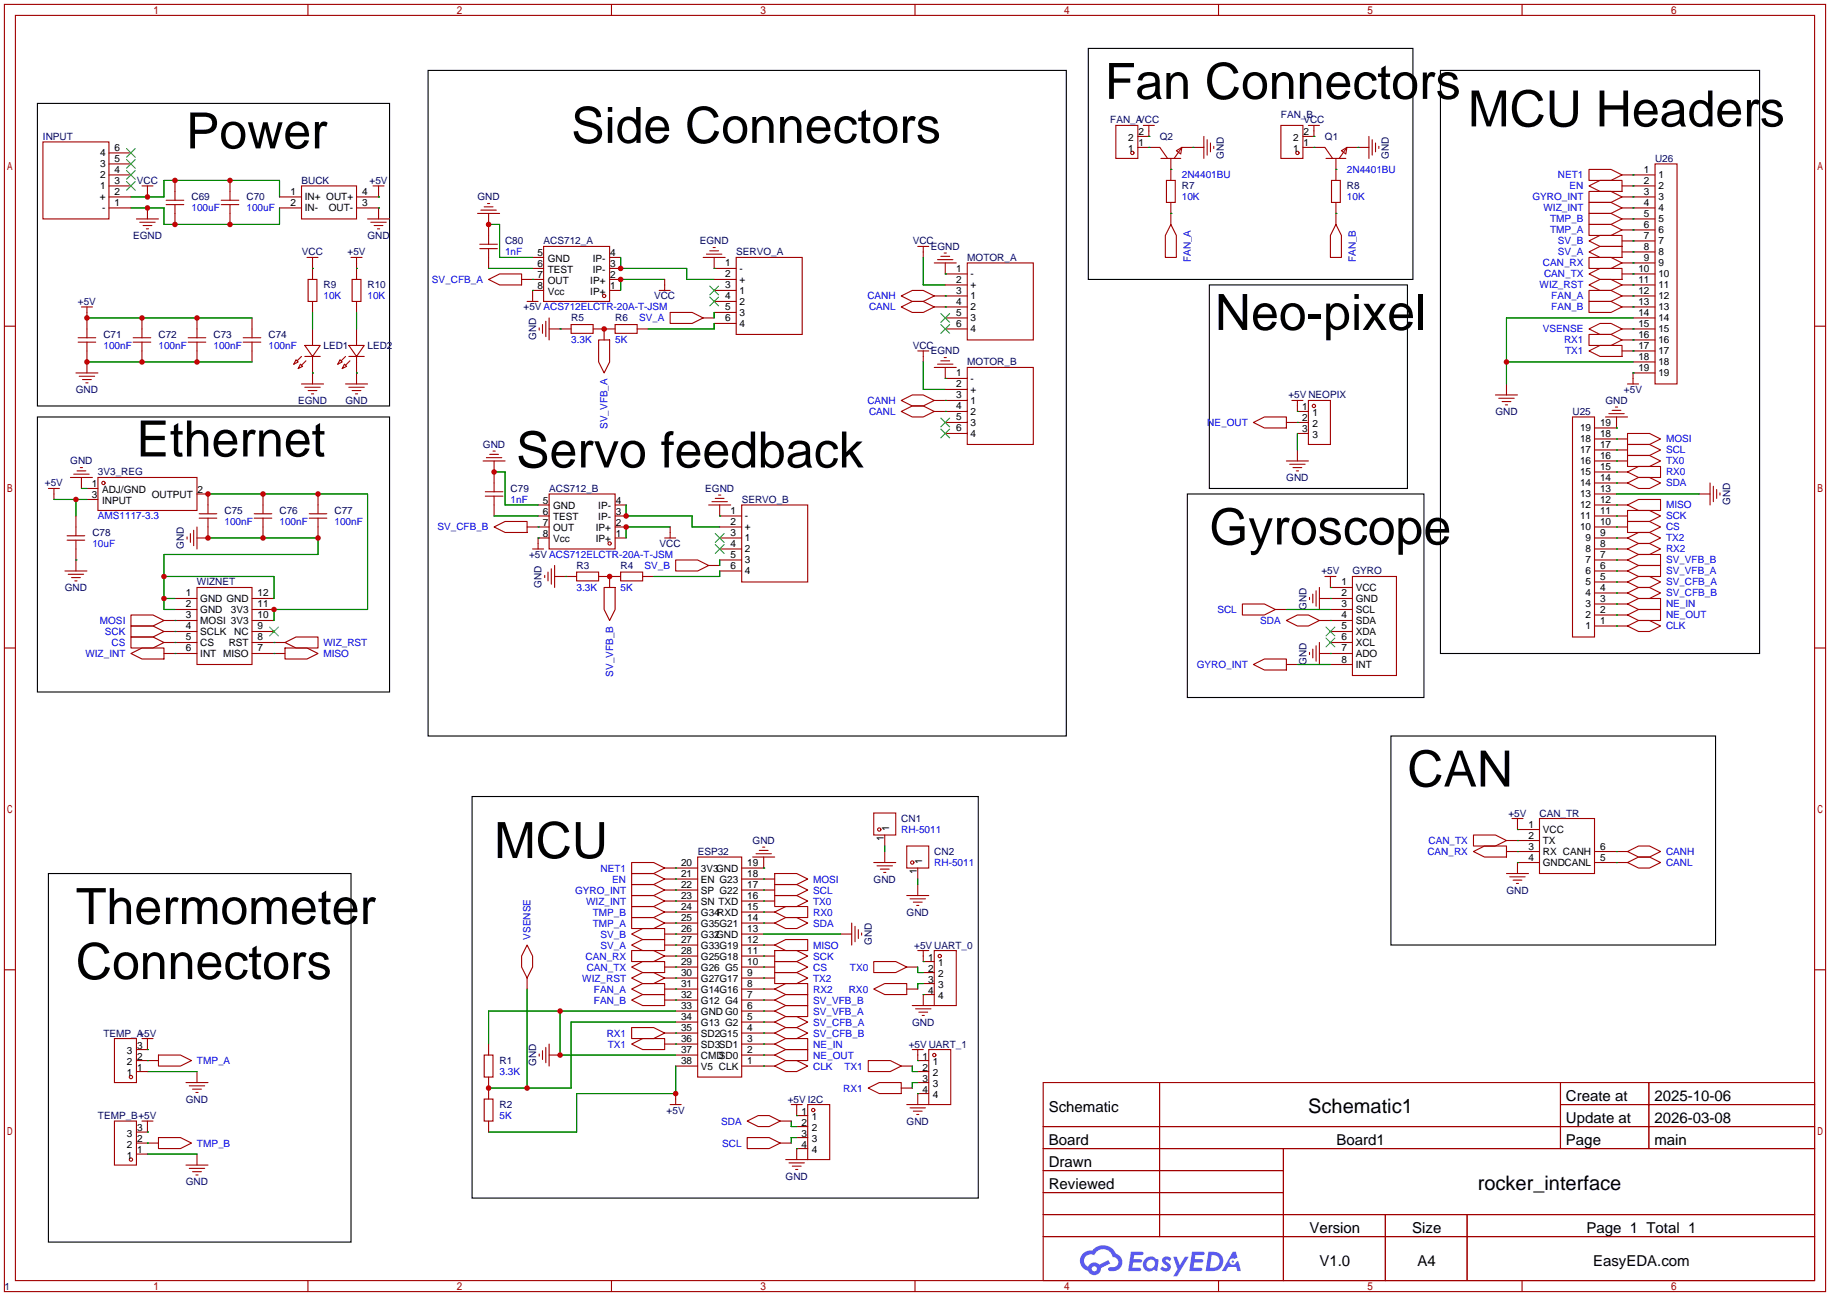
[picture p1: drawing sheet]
<svg xmlns="http://www.w3.org/2000/svg" width="422mm" height="299mm" viewBox="0 0 422 299" stroke-linecap="round" stroke-linejoin="round" font-family="sans-serif">
<g fill="none" stroke="#a10000" stroke-width=".25">
<path d="M1 1h420.4v297.2h-420.4zM3.6 3.6h415.2v292.1h-415.2zM71.1 1v2.6M141.1 1v2.6M211.2 1v2.6M281.3 1v2.6M351.3 1v2.6M1 75.3h2.6M418.8 75.3h2.6M1 149.6h2.6M418.8 149.6h2.6M1 223.9h2.6"/>
<path d="M418.8 223.9h2.6M240.8 249.9h178v45.8h-178zM267.7 249.9v35.6M360.2 249.9v15.3M360.2 255h58.6M380.6 249.9v15.3M240.8 260.1h178M240.8 265.2h178M240.8 270.3h55.4M240.8 275.3h55.4M296.2 265.2v30.5M71.1 295.7v2.5"/>
<path d="M141.1 295.7v2.5M211.2 295.7v2.5M240.8 280.4h178M240.8 285.5h178M281.3 295.7v2.5M319.8 280.4v15.3M338.6 280.4v15.3M351.3 295.7v2.5"/>
</g>
<g fill="#5487ff">
<path d="M268.5 290.3a1.3 1.3 0 0 1 1.9 .3l-.4 .6a.54 .54 0 0 0-1-.2l.2 .2a1.28 1.28 0 0 1 .8 2 1.53 1.53 0 0 1-2.2-.3l.5-.6 .8 .5a.31 .31 0 0 0 .3-.3 .31 .31 0 0 0-.2-.3 1.12 1.12 0 0 1-.7-1.9z"/>
<path d="M270.8 290.2h.8l.7 1.9 1.2-1.9h.9l-2.7 4.5h-.9l1-1.7z"/>
<path d="M261 289h2.3a.46 .46 0 0 1 .5 .1 .46 .46 0 0 1 .1 .5l-.3 .2h-1.8l-.1 .9h1.6a.4 .4 0 0 1 .3 .4 .4 .4 0 0 1-.4 .4h-1.6l-.2 1.2h1.4a.46 .46 0 0 1 .5 .1 .46 .46 0 0 1 .1 .5l-.4 .2h-2.6z"/>
<path d="M275.1 289h2.3a.47 .47 0 0 1 .5 .1 .47 .47 0 0 1 .1 .5l-.3 .2h-1.8l-.1 .9h1.6a.4 .4 0 0 1 .4 .4 .4 .4 0 0 1-.5 .4h-1.6l-.2 1.2h1.4a.46 .46 0 0 1 .5 .1 .46 .46 0 0 1 .1 .5l-.4 .2h-2.6z"/>
<path d="M284.5 289h.8l.3 1.3-.6 .4a.75 .75 0 0 0-1.1 .3 .75 .75 0 0 0 .5 1 .75 .75 0 0 0 .9-.6l.5-.3 .6 2.4h-.8l-.3-1h-1.8l-.5 1h-1z"/>
<path d="M278.9 289l-.6 4.5h1.4a2.27 2.27 0 0 0 2.7-2.3 2.27 2.27 0 0 0-2.7-2.2zM279.7 289.8a1.5 1.5 0 0 1 1.8 1.5 1.5 1.5 0 0 1-1.9 1.4h-.3z"/>
<path d="M264.4 290.6a1.6 1.6 0 0 0-.4 2.3 1.6 1.6 0 0 0 2.3 .2l.8 .4 .3-2.5-.1-.3h-.5a1.58 1.58 0 0 0-2.4-.1zM265 291.1a.99 .99 0 0 1 1.6 .6 .99 .99 0 0 1-1.3 1.1 .98 .98 0 0 1-.3-1.7z"/>
<path d="M250 289.4a2.37 2.37 0 0 0 1.1 4 1.54 1.54 0 0 0 1.8 1 1.54 1.54 0 0 0 1.2-1.6l2.2-1.1-.5-.8-2.1 1.1a1.57 1.57 0 0 0-2.6 .4 1.5 1.5 0 0 1-.7-2.1 1.5 1.5 0 0 1 2.2-.5 2.23 2.23 0 0 1 2.3-1.4 2.23 2.23 0 0 1 1.9 1.8 1.16 1.16 0 0 1 1.3 1.1 1.16 1.16 0 0 1-1.1 1.3h-.7a.47 .47 0 0 0-.5 .3 .47 .47 0 0 0 .4 .6 2.14 2.14 0 0 0 2.7-1.4 2.14 2.14 0 0 0-1.3-2.7 3.2 3.2 0 0 0-5.5-.7l-1.1 .1zM252 292.9a.6 .6 0 0 1 1.2 0 .6 .6 0 0 1-1.2 0z"/>
<circle cx="284.6" cy="291.3" r=".28"/>
</g>
<g fill="none" stroke="#a10000" stroke-width=".25">
<path d="M9.9 32.8h15.2v17.7h-15.2zM25.1 35.3h5.1M25.1 37.8h5.1M257.6 29h5v7.6h-5zM262.6 34h5.1l1.8 2.6M263.9 29h2.5M265.2 29v2.5h-2.6M268 36.6h4.5M270.3 36.6v5.1M271.5 34.8l1.3-.8-.3 1.6zM272.8 34h5.1M272.8 34l-1.8 2.6"/>
<path d="M277.9 31.5v5.1M278.6 32.3v3.5M279.4 33v2.1M280.2 33.8v.5M295.7 29h5v7.6h-5zM300.7 34h5.1l1.8 2.6M302 29h2.5M303.3 29v2.5h-2.6M306.1 36.6h4.5M308.4 36.6v5.1M309.6 34.8l1.3-.8-.3 1.6zM310.9 34h5.1"/>
<path d="M310.9 34l-1.8 2.6M316 31.5v5.1M316.7 32.3v3.5M317.5 33v2.1M318.3 33.8v.5M366.8 39.1h5.1l2.5 1.3-2.5 1.3h-5.1zM382 37.8h5.1v50.8h-5.1zM25.1 42.9h5.1M25.1 48h5.1M25.1 45.5h5.1M25.1 40.4h5.1M31.5 50.5h5.1"/>
<path d="M32.3 51.3h3.5M32.8 42.9h2.5M33 52.1h2.1M33.8 52.8h.5M34 42.9v2.6M34 48v2.5M38.4 46.2h4M38.4 47.2h4M40.4 41.7v4.5M40.4 47.2v4.6M51.1 46.2h4M51.1 47.2h4"/>
<path d="M53.1 41.7v4.5M53.1 47.2v4.6M64.5 48h5.1M64.5 45.5h5.1M69.6 42.9h12.7v7.6h-12.7zM70.9 59.4h2.5M72.1 59.4v5.1M81 59.4h2.6M82.3 48h5.1v2.5M82.3 59.4v5.1M84.8 50.5h5.1M85.6 51.3h3.6"/>
<path d="M86.1 42.9h2.5M86.4 52.1h2M87.1 52.8h.5M87.4 42.9v2.6h-5.1M110.2 49.3h5.1M110.7 57.4h4.1M110.7 56.4h4.1M111 48.5h3.6M111.8 47.8h2M112.5 47h.5M112.8 49.3v7.1M112.8 57.4v4.6"/>
<path d="M122.9 59.4h2.6M125.5 56.9h15.2v12.7h-15.2zM140.7 59.4h2.6M162.3 59.4h5.1M163.1 58.7h3.5M163.8 57.9h2.1M164.6 57.2h.5M164.8 59.4v2.6h5.1M169.9 59.4h15.3v17.8h-15.3zM211.8 56.9h2.6M213.1 56.9v2.5M216.4 59.9h3.6"/>
<path d="M217.2 59.2h2M217.9 58.4h.5M269.2 41.7h2.1v5h-2.1zM270.3 51.8l1.2 2.6v5h-2.5v-5zM270.3 46.7v5.1M307.3 41.7h2.1v5h-2.1zM308.4 51.8l1.2 2.6v5h-2.5v-5zM308.4 46.7v5.1M366.8 59.4h5.1l2.5 1.3-2.5 1.3h-5.1zM366.8 49.3h5.1l2.5 1.2-2.5 1.3h-5.1zM366.8 51.8h5.1l2.5 1.3-2.5 1.3h-5.1zM366.8 55.6l2.5-1.2h5.1v2.5h-5.1z"/>
<path d="M366.8 58.2l2.5-1.3h5.1v2.5h-5.1zM366.8 44.2h5.1l2.5 1.3-2.5 1.2h-5.1zM366.8 46.7h5.1l2.5 1.3-2.5 1.3h-5.1zM366.8 42.9l2.5-1.2h5.1v2.5h-5.1zM374.4 50.5h7.6M374.4 42.9h7.6M374.4 48h7.6M374.4 45.5h7.6M374.4 40.4h7.6M374.4 58.2h7.6M374.4 55.6h7.6M374.4 53.1h7.6"/>
<path d="M18 78h4.1M18 79h4.1M18.8 70.9h2.5M20.1 70.9v7.1M20.1 79v7.1M30.7 78h4.1M30.7 79h4.1M32.8 73.4v4.6M32.8 79v4.6M43.4 78h4.1M43.4 79h4.1M45.5 73.4v4.6"/>
<path d="M45.5 79v4.6M56.1 78h4.1M56.1 79h4.1M58.2 73.4v4.6M58.2 79v4.6M70.4 79.8h3.5l-1.8 2.5zM71.1 64.5h2.1v5.1h-2.1zM72.1 69.6v2.5M72.1 75.9v3.9M80.5 79.8h3.6l-1.8 2.5zM81.3 64.5h2v5.1h-2zM82.3 69.6v2.5"/>
<path d="M82.3 75.9v3.9M112.8 64.5l2.5-1.3h5.1v2.6h-5.1zM120.4 64.5h5.1M121.7 69.6h2.5M122.9 62h2.6M124.5 75.7v.5M125.2 74.9v2.1M125.5 67.1h-2.6v2.5M126 74.2v3.5M126.7 73.4v5.1M126.7 75.9h5.1M131.8 74.9h5.1v2.1h-5.1z"/>
<path d="M136.9 75.9h5.1M138.2 78.5h2.5v5.1l-1.3 2.5-1.2-2.5zM139.4 75.9v2.6M140.7 67.1h2.6M140.7 64.5h2.6M140.7 62h2.6M142 74.9h5.1v2.1h-5.1zM147.1 75.9h2.5M152.1 67.1h2.6M153.4 64.5v2.6M154.7 72.1h5.1l2.5 1.3-2.5 1.3h-5.1zM162.3 73.4h2.5"/>
<path d="M164.8 67.1h5.1M164.8 64.5h5.1M164.8 69.6h5.1M164.8 74.7h5.1M164.8 72.1h5.1M208 68.3l2.6-1.2h2.5l2.5 1.2-2.5 1.3h-2.5zM208 70.9l2.6-1.3h2.5l2.5 1.3-2.5 1.2h-2.5zM215.6 68.3h7.7M215.6 70.9h7.7M215.6 60.7h5.1M218.2 60.7v2.5h5.1M218.2 75.9h5.1"/>
<path d="M218.2 73.4h5.1M218.2 65.8h5.1M223.3 60.7h15.2v17.8h-15.2zM366.8 63.2l2.5-1.2h5.1v2.5h-5.1zM366.8 77.2h5.1l2.5 1.3-2.5 1.3h-5.1zM366.8 65.8l2.5-1.3h2.6l2.5 1.3-2.5 1.3h-2.6zM366.8 75.9l2.5-1.2h2.6l2.5 1.2-2.5 1.3h-2.6zM366.8 67.1h5.1l2.5 1.2-2.5 1.3h-5.1zM366.8 69.6h5.1l2.5 1.3-2.5 1.2h-5.1zM374.4 68.3h7.6M374.4 70.9h7.6M374.4 60.7h7.6"/>
<path d="M374.4 78.5h7.6M374.4 75.9h7.6M374.4 65.8h7.6M374.4 63.2h7.6M376.9 73.4h5.1M17.5 86.1h5.1M18.3 86.9h3.5M19 87.6h2.1M19.8 88.4h.5M68.3 83.1l.5 .5-1 .5zM69.3 84.1l.5 .5-1 .5zM69.6 88.6h5.1"/>
<path d="M69.6 82.3l-1 1M70.4 89.4h3.5M70.4 82.3h3.5M70.6 83.3l-1 1M71.1 90.2h2.1M71.9 90.9h.5M72.1 82.3v6.3M78.5 83.1l.5 .5-1 .5zM79.5 84.1l.5 .5-1 .5zM79.8 88.6h5M79.8 82.3l-1.1 1M80.5 89.4h3.6"/>
<path d="M80.5 82.3h3.6M80.8 83.3l-1 1M81.3 90.2h2M82 90.9h.5M82.3 82.3v6.3M208 92.5l2.6-1.3h2.5l2.5 1.3-2.5 1.2h-2.5zM208 95l2.6-1.3h2.5l2.5 1.3-2.5 1.3h-2.5zM211.8 81h2.6M213.1 81v2.6M215.6 92.5h7.7M215.6 95h7.7M215.6 84.8h5.1"/>
<path d="M216.4 84.1h3.6M217.2 83.3h2M217.9 82.6h.5M218.2 84.8v2.6h5.1M218.2 97.5h5.1M218.2 89.9h5.1M223.3 84.8h15.2v17.8h-15.2zM289.3 97.5l2.5-1.2h5.1v2.5h-5.1zM296.9 97.5h5.1M298.2 92.5h2.5M299.5 92.5v2.5h2.5M302 92.5h5.1v10.1h-5.1z"/>
<path d="M345.2 91.2h5.1M345.9 91.9h3.6M346.7 92.7h2M347.5 93.5h.5M347.7 88.6v2.6M363 96.3h5v50.8h-5zM366.8 81l2.5-1.2h5.1v2.5h-5.1zM370.6 96.3h5.1M371.3 95.5h3.6M372.1 94.7h2M372.9 94h.5M373.1 96.3v2.5h-5.1"/>
<path d="M374.4 81h7.6M375.7 88.6h2.5M376.9 83.6h5.1M382 86.1h-5.1v2.5M11.2 112.8h2.5M12.4 112.8v2.5M16.3 110.2h5M17 109.5h3.6M17.5 119.1v4.6M17.8 108.7h2M18.5 108h.5M18.8 110.2v2.6"/>
<path d="M20.1 112.8h2.5M20.1 115.3h2.5M22.6 110.2h22.9v7.7h-22.9zM45.5 114h2.5v4.6M46 118.6h4M46 119.6h4M48 119.6v4.6h-2.5M58.7 118.6h4M58.7 119.6h4M60.7 114v4.6M60.7 119.6v4.6M71.4 118.6h4"/>
<path d="M71.4 119.6h4M73.4 114v4.6M73.4 119.6v4.6M111.5 106.4h5.1M112 114.6h4.1M112 113.5h4.1M112.3 105.7h3.5M113 104.9h2.1M113.8 104.1h.5M114 106.4v7.1M114 114.6v4.5M124.2 116.6h2.5"/>
<path d="M124.2 119.1h2.5M126.7 114h15.3v12.7h-15.3zM142 116.6h2.5M142 119.1h2.5M163.6 116.6h5.1M164.3 115.8h3.6M165.1 115.1h2M165.9 114.3h.5M166.1 116.6v2.5h5.1M171.2 116.6h15.2v17.8h-15.2zM218.2 100.1h5.1M296.9 106.4h5.1"/>
<path d="M297.7 107.2h3.5M298.4 108h2.1M299.2 108.7h.5M299.5 103.9v2.5M299.5 100.1h2.5M368 101.3h7.7M368 103.9h7.7M368 106.4h7.7M368 109h7.7M368 111.5h7.7M368 114h5.1M368 116.6h7.7"/>
<path d="M368 119.1h7.7M375.7 102.6h5l2.6 1.3-2.6 1.3h-5zM375.7 111.5l2.5-1.3h2.5l2.6 1.3-2.6 1.3h-2.5zM375.7 100.1h5l2.6 1.2-2.6 1.3h-5zM375.7 116.6l2.5-1.3h5.1v2.6h-5.1zM375.7 117.9h5l2.6 1.2-2.6 1.3h-5zM375.7 109l2.5-1.3h5.1v2.5h-5.1zM375.7 105.2h5l2.6 1.2-2.6 1.3h-5zM392.2 114h2.5M394.7 111.5v5.1M395.5 112.3v3.5M396.2 113v2.1"/>
<path d="M397 113.8v.5M15 131.8h5.1M15.5 123.7h4.1M15.5 124.7h4.1M15.7 132.6h3.6M16.5 133.3h2M17.3 134.1h.5M17.5 124.7v7.1M40.4 138.2h5.1M43.2 124v.5M43.9 123.2v2M44.7 122.4v3.6"/>
<path d="M45.5 135.6h12.7v17.8h-12.7zM45.5 121.7v5M58.2 138.2h5M114 121.7l2.6-1.3h5.1v2.5h-5.1zM121.7 121.7h5M122.9 126.7h2.6M125.7 132.8v.5M126.5 132.1v2M126.7 124.2h-2.5v2.5M127.3 131.3v3.6M128 133.1h5.1M128 130.6v5"/>
<path d="M133.1 132.1h5.1v2h-5.1zM138.2 133.1h5.1M139.4 135.6h2.6v5.1l-1.3 2.6-1.3-2.6zM140.7 133.1v2.5M142 121.7h2.5M142 124.2h2.5M143.3 132.1h5v2h-5zM148.3 133.1h2.6M153.4 124.2h2.6M154.7 121.7v2.5M156 129.3h5l2.6 1.3-2.6 1.2h-5zM163.6 130.6h2.5"/>
<path d="M166.1 121.7h5.1M166.1 124.2h5.1M166.1 126.7h5.1M166.1 129.3h5.1M166.1 131.8h5.1M286.8 139.4h5l2.6 1.3-2.6 1.3h-5zM302.3 137.9v.5M303 137.2v2M303.8 136.4v3.6M304.5 138.2h7.7M304.5 135.6v5.1M305.8 133.1h2.6"/>
<path d="M307.1 133.1v2.5h5.1M312.2 133.1h10.1v22.9h-10.1zM368 121.7h7.7M368 124.2h7.7M368 126.7h7.7M368 129.3h7.7M368 131.8h7.7M368 134.4h7.7M368 136.9h7.7M368 139.4h7.7M375.7 120.4h5l2.6 1.3-2.6 1.2h-5zM375.7 134.4l2.5-1.3h2.5l2.6 1.3-2.6 1.2h-2.5z"/>
<path d="M375.7 136.9l2.5-1.3h2.5l2.6 1.3-2.6 1.3h-2.5zM375.7 139.4l2.5-1.2h5.1v2.5h-5.1zM375.7 131.8l2.5-1.2h5.1v2.5h-5.1zM375.7 129.3l2.5-1.3h5.1v2.6h-5.1zM375.7 124.2l2.5-1.3h2.5l2.6 1.3-2.6 1.3h-2.5zM375.7 126.7l2.5-1.2h2.5l2.6 1.2-2.6 1.3h-2.5zM30.2 150.9l2.6-1.3h5v2.5h-5zM30.2 142h5.1l2.5 1.3-2.5 1.2h-5.1zM30.2 147.1h5.1l2.5 1.2-2.5 1.3h-5.1zM30.2 144.5h5.1l2.5 1.3-2.5 1.3h-5.1zM37.8 150.9h7.7M37.8 148.3h7.7"/>
<path d="M37.8 145.8h7.7M37.8 143.3h7.7M40.4 140.7h5.1M58.2 150.9h7.6M58.2 148.3h7.6M58.2 145.8h5M58.2 143.3h5M58.2 140.7h5M65.8 148.3l2.5-1.2h5.1v2.5h-5.1zM65.8 149.6h5.1l2.5 1.3-2.5 1.2h-5.1zM289.3 153.4l2.5-1.3h5.1v2.6h-5.1zM294.4 140.7h2.5"/>
<path d="M296.9 143.3l2.6-1.3h2.5l2.5 1.3-2.5 1.2h-2.5zM296.9 153.4h2.6M302.3 150.6v.5M303 149.9v2M303.8 149.1v3.6M304.5 150.9h7.7M304.5 143.3h7.7M304.5 148.3v5.1M307.1 148.3h5.1M307.1 145.8h5.1M307.1 140.7h5.1M307.1 153.4h5.1"/>
<path d="M368 142h7.7M368 144.5h7.7M375.7 144.5l2.5-1.2h2.5l2.6 1.2-2.6 1.3h-2.5zM375.7 142l2.5-1.3h5.1v2.6h-5.1zM145.8 199.1h5.1l2.5 1.3-2.5 1.3h-5.1zM161 197.9h10.2v50.8h-10.2zM173.7 197.9h5.1M174.5 197.1h3.6M175.3 196.3h2M176 195.6h.5M176.3 197.9v2.5h-5.1M201.7 187.7h5.1v5.1h-5.1z"/>
<path d="M201.7 199.1h5.1M202.4 199.9h3.6M204.2 192.8v2.5M204.2 196.6v2.5M209.3 195.3h5.1v5.1h-5.1zM340.1 196.6l2.5-1.3h5.1v2.6h-5.1zM340.1 192.8h5.1l2.5 1.3-2.5 1.2h-5.1zM347.7 196.6h7.6M347.7 194.1h7.6M349 189h2.5M350.3 189v2.5h5M355.3 189h12.7v12.7h-12.7z"/>
<path d="M355.3 199.1h-5v2.6M368 199.1h7.7M368 196.6h7.7M375.7 196.6l2.5-1.3h2.5l2.6 1.3-2.6 1.3h-2.5zM375.7 199.1l2.5-1.2h2.5l2.6 1.2-2.6 1.3h-2.5zM121.7 218.2l1.2 2.5v2.6l-1.2 2.5-1.3-2.5v-2.6zM145.8 219.5h5.1l2.5 1.2-2.5 1.3h-5.1zM145.8 209.3h5.1l2.5 1.3-2.5 1.2h-5.1zM145.8 211.8h5.1l2.5 1.3-2.5 1.3h-5.1zM145.8 215.6l2.5-1.2h5.1v2.5h-5.1zM145.8 218.2l2.5-1.3h5.1v2.6h-5.1zM145.8 204.2h5.1l2.5 1.3-2.5 1.3h-5.1z"/>
<path d="M145.8 206.8h5.1l2.5 1.2-2.5 1.3h-5.1zM145.8 201.7h5.1l2.5 1.2-2.5 1.3h-5.1zM153.4 200.4h7.6M153.4 202.9h7.6M153.4 205.5h7.6M153.4 208h7.6M153.4 210.6h7.6M153.4 213.1h7.6M153.4 215.6h7.6M153.4 218.2h7.6M171.2 202.9h7.6M171.2 205.5h7.6"/>
<path d="M171.2 208h7.6M171.2 210.6h7.6M171.2 213.1h7.6M171.2 215.6h5.1M171.2 218.2h7.6M178.8 204.2h5.1l2.5 1.3-2.5 1.3h-5.1zM178.8 213.1l2.6-1.3h2.5l2.5 1.3-2.5 1.3h-2.5zM178.8 201.7h5.1l2.5 1.2-2.5 1.3h-5.1zM178.8 218.2l2.6-1.3h5v2.6h-5zM178.8 219.5h5.1l2.5 1.2-2.5 1.3h-5.1zM178.8 210.6l2.6-1.3h5v2.5h-5zM178.8 206.8h5.1l2.5 1.2-2.5 1.3h-5.1z"/>
<path d="M194.1 215.6h2.5M196.6 213.1v5.1M197.4 213.9v3.5M198.1 214.6v2.1M198.9 215.4v.5M203.2 200.7h2M204 201.4h.5M209.3 206.8h5.1M210.1 207.5h3.5M210.8 208.3h2.1M211.6 209h.5M211.8 219.5h2.6"/>
<path d="M211.8 200.4v2.5M211.8 204.2v2.6M213.1 219.5v2.5h2.5M215.6 219.5h5.1v12.7h-5.1zM347.7 201.7h5.1M348.5 202.4h3.5M349.2 203.2h2.1M350 204h.5M26.4 239.8h5.1v10.1h-5.1zM32.8 239.8h2.5M34 239.8v2.5h-2.5M121.7 225.8v2.5"/>
<path d="M145.8 223.3l2.5-1.3h5.1v2.5h-5.1zM145.8 237.2h5.1l2.5 1.3-2.5 1.3h-5.1zM145.8 225.8l2.5-1.3h2.6l2.5 1.3-2.5 1.3h-2.6zM145.8 228.3l2.5-1.2h5.1v2.5h-5.1zM145.8 230.9l2.5-1.3h5.1v2.6h-5.1zM153.4 220.7h7.6M153.4 223.3h7.6M153.4 225.8h7.6M153.4 228.3h7.6M153.4 230.9h7.6M153.4 238.5h7.6M156 233.4h5"/>
<path d="M156 236h5M171.2 220.7h7.6M171.2 223.3h7.6M171.2 225.8h7.6M171.2 228.3h7.6M171.2 230.9h7.6M171.2 233.4h7.6M171.2 236h7.6M171.2 238.5h7.6M178.8 222h5.1l2.5 1.3-2.5 1.2h-5.1zM178.8 228.3l2.6-1.2h5v2.5h-5zM178.8 224.5h5.1l2.5 1.3-2.5 1.3h-5.1z"/>
<path d="M178.8 236l2.6-1.3h2.5l2.5 1.3-2.5 1.2h-2.5zM178.8 238.5l2.6-1.3h2.5l2.5 1.3-2.5 1.3h-2.5zM178.8 233.4l2.6-1.2h5v2.5h-5zM178.8 230.9l2.6-1.3h5v2.6h-5zM201.7 222h5.1l2.5 1.3-2.5 1.2h-5.1zM201.7 228.3l2.5-1.2h5.1v2.5h-5.1zM209.3 223.3h2.5M209.3 228.3h2.5M210.6 232.2h5M211.3 232.9h3.6M212.1 233.7h2M212.9 234.4h.5"/>
<path d="M213.1 224.5h2.5M213.1 227.1h2.5M215.6 229.6h-2.5v2.6M26.4 258.8h5.1v10.2h-5.1zM31.5 244.9h5.1M31.5 247.4h2.5M32.8 258.8h2.5M34 258.8v2.6h-2.5M36.6 243.6h5.1l2.5 1.3-2.5 1.2h-5.1zM42.9 249.9h5.1M43.7 250.7h3.5M44.4 251.5h2.1"/>
<path d="M45.2 252.2h.5M45.5 247.4v2.5M111.8 243.6h2v5.1h-2zM111.8 253.7h2v5.1h-2zM112.8 241v2.6M112.8 248.7v5M112.8 258.8v2.6M124.5 243.3v.5M125.2 242.6v2M126 241.8v3.6M126.7 243.6h2.6M126.7 241v5.1"/>
<path d="M145.8 241l2.5-1.2h5.1v2.5h-5.1zM153.4 241h7.6M154.7 255h2.5M156 243.6h5M156 246.1h5M156 252.5v2.5M171.2 241h7.6M171.2 243.6h7.6M171.2 246.1h7.6M172.5 258.8l2.5-1.2h2.5l2.6 1.2-2.6 1.3h-2.5zM178.8 246.1l2.6-1.2h2.5l2.5 1.2-2.5 1.3h-2.5zM178.8 241l2.6-1.2h5v2.5h-5z"/>
<path d="M178.8 243.6l2.6-1.3h5v2.6h-5zM180.1 258.8h2.5M182.6 255h2.6M183.9 255v2.6h2.5M186.4 255h5.1v12.7h-5.1zM200.4 244.9h5.1l2.5 1.2-2.5 1.3h-5.1zM200.4 251.2l2.5-1.3h5.1v2.6h-5.1zM208 246.1h2.6M208 251.2h2.6M209.3 255h5.1M210.1 255.8h3.5M210.6 242.3h2.5"/>
<path d="M210.8 256.5h2.1M211.6 257.3h.5M211.8 249.9h2.6M211.8 242.3v2.6h2.6M211.8 247.4h2.6M214.4 242.3h5.1v12.7h-5.1zM214.4 252.5h-2.6v2.5M31.5 263.9h5.1M31.5 266.4h2.5M36.6 262.6h5.1l2.5 1.3-2.5 1.3h-5.1zM42.9 269h5.1M43.7 269.7h3.5"/>
<path d="M44.4 270.5h2.1M45.2 271.3h.5M45.5 266.4v2.6M172.5 262.6h5l2.6 1.3-2.6 1.3h-5zM180.1 263.9h2.5M181.4 267.7h5M182.1 268.5h3.6M182.9 269.2h2M183.6 270h.5M183.9 260.1h2.5M183.9 262.6h2.5M186.4 265.2h-2.5v2.5"/>
<circle cx="261.4" cy="35.3" r=".38"/>
<circle cx="299.5" cy="35.3" r=".38"/>
<circle cx="139.4" cy="68.3" r=".38"/>
<circle cx="303.3" cy="93.7" r=".38"/>
<circle cx="23.9" cy="111.5" r=".38"/>
<circle cx="140.7" cy="125.5" r=".38"/>
<circle cx="202.9" cy="191.5" r=".38"/>
<circle cx="210.6" cy="199.1" r=".38"/>
<circle cx="216.9" cy="220.7" r=".38"/>
<circle cx="30.2" cy="248.7" r=".38"/>
<circle cx="187.7" cy="256.3" r=".38"/>
<circle cx="215.6" cy="243.6" r=".38"/>
<circle cx="30.2" cy="267.7" r=".38"/>
</g>
<g fill="none" stroke="#008700" stroke-width=".25">
<path d="M265.2 31.5h.1M265.2 34h.1M270.3 39.1h.1M275.3 34h.1M303.3 31.5h.1M303.3 34h.1M308.4 39.1h.1M313.4 34h.1M30.2 48h7.6v3.8h26.7v-3.8M30.2 45.5h7.6v-3.8h26.7v3.8M87.4 45.5h.1M87.4 48h.1"/>
<path d="M112.8 51.8h2.5v7.6h7.6M143.3 59.4v2.6h15.2v2.5h6.3M213.1 59.4v6.4h5.1M270.3 49.3h.1M308.4 49.3h.1M376.9 50.5h.1M376.9 53.1h.1M376.9 55.6h.1M376.9 58.2h.1M376.9 42.9h.1M376.9 40.4h.1M376.9 48h.1"/>
<path d="M376.9 45.5h.1M20.1 73.4h38.1M72.1 62h.1M72.1 72.1v3.8M82.3 62h.1M82.3 72.1v3.8M112.8 62h10.1M122.9 67.1h.1M122.9 64.5h.1M129.3 75.9h.1M139.4 75.9h.1M153.4 64.5h-10.1v2.6"/>
<path d="M164.8 62h.1M164.8 72.1v1.3M164.8 74.7v1.2h-15.2M218.2 68.3h.1M218.2 70.9h.1M218.2 63.2h.1M376.9 78.5h.1M376.9 75.9h.1M376.9 65.8h.1M376.9 68.3h.1M376.9 70.9h.1M376.9 63.2h.1"/>
<path d="M376.9 60.7h.1M376.9 73.4h-29.2v15.2M20.1 83.6h38.1M72.1 86.1h.1M82.3 86.1h.1M213.1 83.6v6.3h5.1M218.2 92.5h.1M218.2 95h.1M218.2 87.4h.1M299.5 97.5h.1M299.5 95h.1M347.7 83.6h29.2"/>
<path d="M373.1 98.8h.1M376.9 81h.1M376.9 86.1h.1M12.4 115.3h7.7M17.5 115.3v3.8M18.8 112.8h1.3M48 114h36.8v26.7h-21.6v2.6M114 119.1h10.2M114 109h2.6v7.6h7.6M144.5 116.6v2.5h15.3v2.6h6.3M166.1 119.1h.1M299.5 100.1v3.8"/>
<path d="M373.1 101.3h.1M373.1 103.9h.1M373.1 106.4h.1M373.1 109h.1M373.1 111.5h.1M373.1 116.6h.1M373.1 119.1h.1M373.1 114h19.1M17.5 129.3h.1M37.8 133.1h25.4v5.1M37.8 138.2h2.6M48 124.2h25.4v3.8h-35.6v12.7h2.6"/>
<path d="M124.2 124.2h.1M124.2 121.7h.1M130.6 133.1h.1M140.7 133.1h.1M154.7 121.7h-10.2v2.5M166.1 131.8v1.3h-15.2M166.1 129.3v1.3M307.1 138.2h.1M307.1 135.6h.1M373.1 121.7h.1M373.1 134.4h.1M373.1 136.9h.1"/>
<path d="M373.1 139.4h.1M373.1 124.2h.1M373.1 126.7h.1M373.1 129.3h.1M373.1 131.8h.1M40.4 150.9h.1M40.4 143.3h.1M40.4 148.3h.1M40.4 145.8h.1M63.2 148.3h.1M63.2 150.9h.1M296.9 140.7h10.2"/>
<path d="M299.5 153.4h7.6M307.1 150.9h.1M307.1 143.3h.1M373.1 144.5h.1M373.1 142h.1M204.2 195.3v1.3M350.3 191.5h.1M350.3 199.1h.1M350.3 196.6h.1M350.3 194.1h.1M373.1 196.6h.1M373.1 199.1h.1"/>
<path d="M156 210.6h.1M156 213.1h.1M156 215.6h.1M156 218.2h.1M156 202.9h.1M156 200.4h.1M156 205.5h.1M156 208h.1M176.3 200.4h.1M176.3 205.5h.1M176.3 213.1h.1M176.3 202.9h.1"/>
<path d="M176.3 218.2h.1M176.3 210.6h.1M176.3 208h.1M176.3 215.6h17.8M211.8 202.9v1.3M121.7 228.3v22.9M129.3 233.4v10.2h26.7M156 238.5h.1M156 228.3h.1M156 230.9h.1M156 225.8h.1M156 223.3h.1"/>
<path d="M156 220.7h.1M156 233.4h-43.2v7.6M156 236h-24.2v15.2h-19M176.3 220.7h.1M176.3 223.3h.1M176.3 225.8h.1M176.3 228.3h.1M176.3 236h.1M176.3 238.5h.1M176.3 230.9h.1M176.3 233.4h.1M211.8 223.3v1.2h1.3"/>
<path d="M213.1 229.6h.1M213.1 222h.1M213.1 227.1h-1.3v1.2M34 244.9h.1M34 242.3h.1M34 247.4h11.5M156 241h.1M156 246.1v6.4h-22.9v8.9h-20.3M176.3 246.1h.1M176.3 241h.1M176.3 243.6h.1M182.6 258.8v1.3h1.3"/>
<path d="M183.9 257.6h.1M210.6 246.1v1.3h1.2M211.8 252.5h.1M211.8 244.9h.1M211.8 249.9h-1.2v1.3M34 261.4h.1M34 263.9h.1M34 266.4h11.5M183.9 265.2h.1M183.9 262.6h-1.3v1.3"/>
</g>
<path d="M98.8 16.3h147.3v153.6h-147.3zM251.2 11.2h74.9v53.3h-74.9zM332.5 16.3h73.6v134.6h-73.6zM8.6 23.9h81.3v69.8h-81.3zM279.1 65.8h45.8v47h-45.8zM8.6 96.3h81.3v63.5h-81.3zM274.1 114h54.6v47h-54.6zM321.1 169.9h74.9v48.3h-74.9zM109 183.9h116.8v92.7h-116.8zM11.2 201.7h69.8v85.1h-69.8z" fill="none" stroke="#000" stroke-width=".25"/>
<g fill="none" stroke="#3c3" stroke-width=".25">
<path d="M29.2 34.3l2 2M29.2 36.8l2 2.1M29.2 39.4l2 2M31.2 34.3l-2 2M31.2 36.8l-2 2.1M31.2 39.4l-2 2M29.2 41.9l2 2M31.2 41.9l-2 2M163.8 68.6l2.1 2M163.8 66l2.1 2.1M165.9 68.6l-2.1 2M165.9 66l-2.1 2.1"/>
<path d="M217.2 74.9l2 2.1M217.2 72.4l2 2M219.2 74.9l-2 2.1M219.2 72.4l-2 2M217.2 99.1l2 2M217.2 96.5l2 2.1M219.2 99.1l-2 2M219.2 96.5l-2 2.1M165.1 125.7l2 2.1M165.1 123.2l2 2M167.1 125.7l-2 2.1M167.1 123.2l-2 2"/>
<path d="M62.2 144.8l2.1 2M64.3 144.8l-2.1 2M306.1 147.3l2 2.1M306.1 144.8l2 2M308.1 147.3l-2 2.1M308.1 144.8l-2 2"/>
</g>
<g fill="#c00">
<circle cx="129.3" cy="243.6" r=".63"/>
<circle cx="129.3" cy="233.4" r=".63"/>
<circle cx="156" cy="252.5" r=".63"/>
<circle cx="34" cy="48" r=".63"/>
<circle cx="40.4" cy="51.8" r=".63"/>
<circle cx="53.1" cy="51.8" r=".63"/>
<circle cx="34" cy="45.5" r=".63"/>
<circle cx="40.4" cy="41.7" r=".63"/>
<circle cx="53.1" cy="41.7" r=".63"/>
<circle cx="63.2" cy="140.7" r=".63"/>
<circle cx="73.4" cy="114" r=".63"/>
<circle cx="60.7" cy="114" r=".63"/>
<circle cx="48" cy="114" r=".63"/>
<circle cx="112.8" cy="251.2" r=".63"/>
<circle cx="121.7" cy="251.2" r=".63"/>
<circle cx="347.7" cy="83.6" r=".63"/>
<circle cx="20.1" cy="73.4" r=".63"/>
<circle cx="32.8" cy="73.4" r=".63"/>
<circle cx="45.5" cy="73.4" r=".63"/>
<circle cx="20.1" cy="83.6" r=".63"/>
<circle cx="32.8" cy="83.6" r=".63"/>
<circle cx="45.5" cy="83.6" r=".63"/>
<circle cx="73.4" cy="124.2" r=".63"/>
<circle cx="60.7" cy="124.2" r=".63"/>
<circle cx="48" cy="124.2" r=".63"/>
<circle cx="37.8" cy="133.1" r=".63"/>
<circle cx="37.8" cy="138.2" r=".63"/>
<circle cx="17.5" cy="115.3" r=".63"/>
<circle cx="144.5" cy="121.7" r=".63"/>
<circle cx="144.5" cy="119.1" r=".63"/>
<circle cx="114" cy="109" r=".63"/>
<circle cx="140.7" cy="133.1" r=".63"/>
<circle cx="143.3" cy="64.5" r=".63"/>
<circle cx="143.3" cy="62" r=".63"/>
<circle cx="112.8" cy="51.8" r=".63"/>
<circle cx="139.4" cy="75.9" r=".63"/>
</g>
<g font-size="11.5">
<text x="255" y="22.8">Fan Connectors</text>
<text x="338.8" y="29.2">MCU Headers</text>
<text x="42.9" y="34.3">Power</text>
<text x="131.8" y="33">Side Connectors</text>
<text x="280.4" y="76.2">Neo-pixel</text>
<text x="31.5" y="105.4">Ethernet</text>
<text x="119.1" y="107.9">Servo feedback</text>
<text x="279.1" y="125.7">Gyroscope</text>
<text x="324.9" y="181.6">CAN</text>
<text x="114" y="198.1">MCU</text>
<text x="17.5" y="213.3">Thermometer</text>
<text x="17.5" y="226">Connectors</text>
</g>
<g font-size="4.6">
<text x="302" y="257">Schematic1</text>
<text x="341.1" y="274.8">rocker_interface</text>
</g>
<g font-size="3.5">
<text x="242.1" y="256.7">Schematic</text>
<text x="361.5" y="254.2">Create at</text>
<text x="381.9" y="254.2">2025-10-06</text>
<text x="361.5" y="259.2">Update at</text>
<text x="381.9" y="259.2">2026-03-08</text>
<text x="242.1" y="264.3">Board</text>
<text x="242.1" y="269.4">Drawn</text>
<text x="308.5" y="264.3">Board1</text>
<text x="361.5" y="264.3">Page</text>
<text x="381.9" y="264.3">main</text>
<text x="242.1" y="274.5">Reviewed</text>
<text x="302.3" y="284.6">Version</text>
<text x="326" y="284.6">Size</text>
<text x="366.2" y="284.6">Page 1 Total 1</text>
<text x="304.6" y="292.3">V1.0</text>
<text x="327.2" y="292.3">A4</text>
<text x="367.7" y="292.3">EasyEDA.com</text>
</g>
<g font-size="2.3" fill="#000080">
<text x="256.3" y="28.5">FAN_AVCC</text>
<text x="295.7" y="27.2">FAN_B</text>
<text x="300.8" y="28.5">VCC</text>
<text x="9.9" y="32.3">INPUT</text>
<text x="267.7" y="32.3">Q2</text>
<text x="305.8" y="32.3">Q1</text>
<text x="282.5" y="36.6" transform="rotate(-90 282.5 36.6)">GND</text>
<text x="320.6" y="36.6" transform="rotate(-90 320.6 36.6)">GND</text>
<text x="382" y="37.4">U26</text>
<text x="31.6" y="42.5">VCC</text>
<text x="44.2" y="46.3">C69</text>
<text x="56.9" y="46.3">C70</text>
<text x="69.6" y="42.5">BUCK</text>
<text x="85.3" y="42.5">+5V</text>
<text x="110.2" y="46.3">GND</text>
<text x="272.8" y="43.7">R7</text>
<text x="310.9" y="43.7">R8</text>
<text x="30.7" y="55.2">EGND</text>
<text x="69.7" y="59">VCC</text>
<text x="80.2" y="59">+5V</text>
<text x="84.8" y="55.2">GND</text>
<text x="116.6" y="56.4">C80</text>
<text x="125.5" y="56.4">ACS712_A</text>
<text x="161.5" y="56.4">EGND</text>
<text x="169.9" y="59">SERVO_A</text>
<text x="210.7" y="56.4">VCC</text>
<text x="214.9" y="57.7">EGND</text>
<text x="223.3" y="60.2">MOTOR_A</text>
<text x="18" y="70.4">+5V</text>
<text x="74.7" y="66.6">R9</text>
<text x="84.8" y="66.6">R10</text>
<text x="120.9" y="71.7">+5V ACS712ELCTR-20A-T-JSM</text>
<text x="151" y="69.1">VCC</text>
<text x="131.8" y="74.2">R5</text>
<text x="142" y="74.2">R6</text>
<text x="23.9" y="78">C71</text>
<text x="36.6" y="78">C72</text>
<text x="49.3" y="78">C73</text>
<text x="62" y="78">C74</text>
<text x="74.7" y="80.6">LED1</text>
<text x="84.8" y="80.6">LED2</text>
<text x="123.7" y="78.5" transform="rotate(-90 123.7 78.5)">GND</text>
<text x="210.7" y="80.6">VCC</text>
<text x="214.9" y="81.8">EGND</text>
<text x="223.3" y="84.4">MOTOR_B</text>
<text x="17.5" y="90.7">GND</text>
<text x="68.8" y="93.3">EGND</text>
<text x="79.7" y="93.3">GND</text>
<text x="297.4" y="92">+5V NEOPIX</text>
<text x="345.2" y="95.8">GND</text>
<text x="363" y="95.8">U25</text>
<text x="370.6" y="93.3">GND</text>
<text x="374.9" y="90.7">+5V</text>
<text x="16.2" y="107.2">GND</text>
<text x="111.5" y="103.4">GND</text>
<text x="10.4" y="112.3">+5V</text>
<text x="22.6" y="109.8">3V3_REG</text>
<text x="117.9" y="113.6">C79</text>
<text x="126.7" y="113.6">ACS712_B</text>
<text x="162.8" y="113.6">EGND</text>
<text x="296.9" y="111">GND</text>
<text x="51.8" y="118.7">C75</text>
<text x="64.5" y="118.7">C76</text>
<text x="77.2" y="118.7">C77</text>
<text x="171.2" y="116.1">SERVO_B</text>
<text x="399.3" y="116.6" transform="rotate(-90 399.3 116.6)">GND</text>
<text x="21.3" y="123.7">C78</text>
<text x="42.5" y="126.8" transform="rotate(-90 42.5 126.8)">GND</text>
<text x="122.1" y="128.8">+5V ACS712ELCTR-20A-T-JSM</text>
<text x="133.1" y="131.4">R3</text>
<text x="143.3" y="131.4">R4</text>
<text x="152.2" y="126.3">VCC</text>
<text x="15" y="136.4">GND</text>
<text x="45.5" y="135.2">WIZNET</text>
<text x="125" y="135.7" transform="rotate(-90 125 135.7)">GND</text>
<text x="305" y="132.6">+5V</text>
<text x="312.2" y="132.6">GYRO</text>
<text x="301.5" y="140.7" transform="rotate(-90 301.5 140.7)">GND</text>
<text x="301.5" y="153.4" transform="rotate(-90 301.5 153.4)">GND</text>
<text x="208" y="189.8">CN1</text>
<text x="348.2" y="188.5">+5V</text>
<text x="355.3" y="188.5">CAN_TR</text>
<text x="161" y="197.4">ESP32</text>
<text x="173.7" y="194.9">GND</text>
<text x="215.6" y="197.4">CN2</text>
<text x="201.7" y="203.8">GND</text>
<text x="347.7" y="206.3">GND</text>
<text x="209.3" y="211.4">GND</text>
<text x="201.2" y="218.2" transform="rotate(-90 201.2 218.2)">GND</text>
<text x="211" y="219">+5V UART_0</text>
<text x="23.9" y="239.3">TEMP_A</text>
<text x="32" y="239.3">+5V</text>
<text x="210.5" y="236.8">GND</text>
<text x="115.3" y="245.7">R1</text>
<text x="209.8" y="241.9">+5V UART_1</text>
<text x="123.7" y="246.2" transform="rotate(-90 123.7 246.2)">GND</text>
<text x="42.9" y="254.6">GND</text>
<text x="115.3" y="255.8">R2</text>
<text x="153.9" y="257.1">+5V</text>
<text x="181.8" y="254.6">+5V I2C</text>
<text x="22.6" y="258.4">TEMP_B+5V</text>
<text x="209.3" y="259.6">GND</text>
<text x="42.9" y="273.6">GND</text>
<text x="181.3" y="272.3">GND</text>
<text x="1" y="297.7">1</text>
</g>
<g font-size="2.3">
<text x="26.4" y="34.8">6</text>
<text x="260.4" y="35.1">1</text>
<text x="260.4" y="32.5">2</text>
<text x="262.8" y="33.8">1</text>
<text x="262.8" y="31.3">2</text>
<text x="298.5" y="35.1">1</text>
<text x="298.5" y="32.5">2</text>
<text x="300.9" y="33.8">1</text>
<text x="300.9" y="31.3">2</text>
<text x="23.1" y="36.1">4</text>
<text x="23.1" y="38.7">3</text>
<text x="23.1" y="41.2">2</text>
<text x="26.4" y="37.4">5</text>
<text x="26.4" y="39.9">4</text>
<text x="379.5" y="39.9">1</text>
<text x="382.8" y="41.2">1</text>
<text x="23" y="46.3">+</text>
<text x="23.1" y="43.7">1</text>
<text x="26.4" y="42.5">3</text>
<text x="26.4" y="45">2</text>
<text x="26.4" y="47.5">1</text>
<text x="67" y="47.5">2</text>
<text x="67" y="45">1</text>
<text x="70.4" y="46.3">IN+ OUT+</text>
<text x="83.6" y="47.5">3</text>
<text x="83.6" y="45">4</text>
<text x="379.5" y="47.5">4</text>
<text x="379.5" y="45">3</text>
<text x="379.5" y="42.5">2</text>
<text x="382.8" y="46.3">3</text>
<text x="382.8" y="43.7">2</text>
<text x="23.6" y="48.8">-</text>
<text x="70.4" y="48.8">IN-</text>
<text x="75.9" y="48.8">OUT-</text>
<text x="379.5" y="52.6">6</text>
<text x="379.5" y="50.1">5</text>
<text x="382.8" y="53.9">6</text>
<text x="382.8" y="51.4">5</text>
<text x="382.8" y="48.8">4</text>
<text x="124.1" y="59.2">5</text>
<text x="140.8" y="59.2">4</text>
<text x="379.5" y="57.7">8</text>
<text x="379.5" y="55.2">7</text>
<text x="382.8" y="59">8</text>
<text x="382.8" y="56.4">7</text>
<text x="124.1" y="61.7">6</text>
<text x="124.1" y="64.3">7</text>
<text x="126.4" y="60.5">GND</text>
<text x="126.4" y="63">TEST</text>
<text x="126.4" y="65.6">OUT</text>
<text x="136.2" y="65.6">IP+</text>
<text x="136.8" y="63">IP-</text>
<text x="136.8" y="60.5">IP-</text>
<text x="140.8" y="64.3">2</text>
<text x="140.8" y="61.7">3</text>
<text x="167.4" y="64.1">2</text>
<text x="167.4" y="61.5">1</text>
<text x="170.7" y="65.3">+</text>
<text x="170.7" y="62.8">-</text>
<text x="220.7" y="65.3">2</text>
<text x="220.7" y="62.8">1</text>
<text x="224" y="64.1">-</text>
<text x="378.2" y="65.3">11</text>
<text x="378.2" y="62.8">10</text>
<text x="379.5" y="60.2">9</text>
<text x="382.8" y="64.1">10</text>
<text x="382.8" y="61.5">9</text>
<text x="124.1" y="66.8">8</text>
<text x="126.4" y="68.1">Vcc</text>
<text x="136.2" y="68.1">IP+</text>
<text x="140.8" y="66.8">1</text>
<text x="167.4" y="71.7">5</text>
<text x="167.4" y="69.1">4</text>
<text x="167.4" y="66.6">3</text>
<text x="170.7" y="70.4">2</text>
<text x="170.7" y="67.9">1</text>
<text x="220.7" y="70.4">4</text>
<text x="220.7" y="67.9">3</text>
<text x="224" y="71.7">2</text>
<text x="224" y="69.1">1</text>
<text x="224" y="66.6">+</text>
<text x="378.2" y="70.4">13</text>
<text x="378.2" y="67.9">12</text>
<text x="382.8" y="71.7">13</text>
<text x="382.8" y="69.1">12</text>
<text x="382.8" y="66.6">11</text>
<text x="167.4" y="74.2">6</text>
<text x="170.7" y="75.5">4</text>
<text x="170.7" y="72.9">3</text>
<text x="220.7" y="75.5">6</text>
<text x="220.7" y="72.9">5</text>
<text x="224" y="76.8">4</text>
<text x="224" y="74.2">3</text>
<text x="378.2" y="75.5">15</text>
<text x="378.2" y="72.9">14</text>
<text x="382.8" y="76.8">15</text>
<text x="382.8" y="74.2">14</text>
<text x="378.2" y="83.1">18</text>
<text x="378.2" y="80.6">17</text>
<text x="378.2" y="78">16</text>
<text x="382.8" y="81.8">17</text>
<text x="382.8" y="79.3">16</text>
<text x="220.7" y="89.5">2</text>
<text x="220.7" y="86.9">1</text>
<text x="224" y="88.2">-</text>
<text x="378.2" y="85.6">19</text>
<text x="382.8" y="86.9">19</text>
<text x="382.8" y="84.4">18</text>
<text x="220.7" y="94.5">4</text>
<text x="220.7" y="92">3</text>
<text x="224" y="95.8">2</text>
<text x="224" y="93.3">1</text>
<text x="224" y="90.7">+</text>
<text x="300.6" y="94.8">1</text>
<text x="220.7" y="99.6">6</text>
<text x="220.7" y="97.1">5</text>
<text x="224" y="100.9">4</text>
<text x="224" y="98.3">3</text>
<text x="300.6" y="97.3">2</text>
<text x="300.6" y="99.8">3</text>
<text x="302.9" y="96">1</text>
<text x="302.9" y="98.6">2</text>
<text x="302.9" y="101.1">3</text>
<text x="364.7" y="99.6">19</text>
<text x="369.3" y="98.3">19</text>
<text x="369.3" y="100.9">18</text>
<text x="364.7" y="102.2">18</text>
<text x="364.7" y="104.7">17</text>
<text x="364.7" y="107.2">16</text>
<text x="369.3" y="103.4">17</text>
<text x="369.3" y="106">16</text>
<text x="21.2" y="112.5">1</text>
<text x="23.5" y="113.8">ADJ/GND</text>
<text x="45.6" y="113.8">2</text>
<text x="364.7" y="109.8">15</text>
<text x="364.7" y="112.3">14</text>
<text x="369.3" y="108.5">15</text>
<text x="369.3" y="111">14</text>
<text x="369.3" y="113.6">13</text>
<text x="21.2" y="115.1">3</text>
<text x="23.5" y="116.4">INPUT</text>
<text x="35" y="115.1">OUTPUT</text>
<text x="125.3" y="116.4">5</text>
<text x="125.3" y="118.9">6</text>
<text x="127.7" y="117.6">GND</text>
<text x="138.1" y="117.6">IP-</text>
<text x="142.1" y="118.9">3</text>
<text x="142.1" y="116.4">4</text>
<text x="168.6" y="118.7">1</text>
<text x="172" y="119.9">-</text>
<text x="364.7" y="114.9">13</text>
<text x="364.7" y="117.4">12</text>
<text x="364.7" y="119.9">11</text>
<text x="369.3" y="116.1">12</text>
<text x="369.3" y="118.7">11</text>
<text x="125.3" y="121.4">7</text>
<text x="125.3" y="124">8</text>
<text x="127.7" y="120.2">TEST</text>
<text x="127.7" y="122.7">OUT</text>
<text x="127.7" y="125.2">Vcc</text>
<text x="137.5" y="125.2">IP+</text>
<text x="137.5" y="122.7">IP+</text>
<text x="138.1" y="120.2">IP-</text>
<text x="142.1" y="124">1</text>
<text x="142.1" y="121.4">2</text>
<text x="168.6" y="123.7">3</text>
<text x="168.6" y="121.2">2</text>
<text x="172" y="125">1</text>
<text x="172" y="122.5">+</text>
<text x="364.7" y="122.5">10</text>
<text x="366" y="125">9</text>
<text x="369.3" y="121.2">10</text>
<text x="369.3" y="123.7">9</text>
<text x="168.6" y="131.4">6</text>
<text x="168.6" y="128.8">5</text>
<text x="168.6" y="126.3">4</text>
<text x="172" y="130.1">3</text>
<text x="172" y="127.6">2</text>
<text x="366" y="127.6">8</text>
<text x="366" y="130.1">7</text>
<text x="369.3" y="126.3">8</text>
<text x="369.3" y="128.8">7</text>
<text x="369.3" y="131.4">6</text>
<text x="42.9" y="137.7">1</text>
<text x="59.4" y="137.7">12</text>
<text x="172" y="132.6">4</text>
<text x="309.6" y="137.7">2</text>
<text x="309.6" y="135.2">1</text>
<text x="312.9" y="136.4">VCC</text>
<text x="366" y="132.6">6</text>
<text x="366" y="135.2">5</text>
<text x="366" y="137.7">4</text>
<text x="369.3" y="133.9">5</text>
<text x="369.3" y="136.4">4</text>
<text x="42.9" y="142.8">3</text>
<text x="42.9" y="140.3">2</text>
<text x="46.2" y="141.5">GND</text>
<text x="46.2" y="139">GND GND</text>
<text x="53.3" y="141.5">3V3</text>
<text x="59.4" y="142.8">10</text>
<text x="59.4" y="140.3">11</text>
<text x="309.6" y="142.8">4</text>
<text x="309.6" y="140.3">3</text>
<text x="312.9" y="141.5">SCL</text>
<text x="312.9" y="139">GND</text>
<text x="366" y="140.3">3</text>
<text x="366" y="142.8">2</text>
<text x="369.3" y="139">3</text>
<text x="369.3" y="141.5">2</text>
<text x="42.9" y="147.9">5</text>
<text x="42.9" y="145.3">4</text>
<text x="46.2" y="149.1">CS</text>
<text x="46.2" y="146.6">SCLK</text>
<text x="46.2" y="144.1">MOSI 3V3</text>
<text x="52.8" y="149.1">RST</text>
<text x="54.1" y="146.6">NC</text>
<text x="59.4" y="147.9">8</text>
<text x="59.4" y="145.3">9</text>
<text x="309.6" y="147.9">6</text>
<text x="309.6" y="145.3">5</text>
<text x="312.9" y="149.1">XCL</text>
<text x="312.9" y="146.6">XDA</text>
<text x="312.9" y="144.1">SDA</text>
<text x="366" y="145.3">1</text>
<text x="369.3" y="144.1">1</text>
<text x="42.9" y="150.4">6</text>
<text x="46.2" y="151.7">INT MISO</text>
<text x="59.4" y="150.4">7</text>
<text x="309.6" y="153">8</text>
<text x="309.6" y="150.4">7</text>
<text x="312.9" y="154.2">INT</text>
<text x="312.9" y="151.7">ADO</text>
<text x="205.3" y="191.8" transform="rotate(-90 205.3 191.8)">1</text>
<text x="352.8" y="191.1">1</text>
<text x="204" y="194.2" transform="rotate(-90 204 194.2)">1</text>
<text x="352.8" y="196.1">3</text>
<text x="352.8" y="193.6">2</text>
<text x="356.1" y="197.4">RX CANH</text>
<text x="356.1" y="194.9">TX</text>
<text x="356.1" y="192.3">VCC</text>
<text x="369.3" y="196.1">6</text>
<text x="157.2" y="199.9">20</text>
<text x="157.2" y="202.5">21</text>
<text x="161.8" y="201.2">3V3GND</text>
<text x="161.8" y="203.8">EN G23</text>
<text x="172.5" y="199.9">19</text>
<text x="172.5" y="202.5">18</text>
<text x="211.6" y="201.8" transform="rotate(-90 211.6 201.8)">1</text>
<text x="212.9" y="199.5" transform="rotate(-90 212.9 199.5)">1</text>
<text x="352.8" y="198.7">4</text>
<text x="356.1" y="199.9">GNDCANL</text>
<text x="369.3" y="198.7">5</text>
<text x="157.2" y="205">22</text>
<text x="157.2" y="207.6">23</text>
<text x="161.8" y="206.3">SP G22</text>
<text x="161.8" y="208.8">SN TXD</text>
<text x="172.5" y="205">17</text>
<text x="172.5" y="207.6">16</text>
<text x="157.2" y="210.1">24</text>
<text x="157.2" y="212.6">25</text>
<text x="157.2" y="215.2">26</text>
<text x="161.8" y="211.4">G34RXD</text>
<text x="161.8" y="213.9">G35G21</text>
<text x="172.5" y="210.1">15</text>
<text x="172.5" y="212.6">14</text>
<text x="172.5" y="215.2">13</text>
<text x="157.2" y="217.7">27</text>
<text x="157.2" y="220.3">28</text>
<text x="161.8" y="216.5">G32GND</text>
<text x="161.8" y="219">G33G19</text>
<text x="161.8" y="221.5">G25G18</text>
<text x="172.5" y="217.7">12</text>
<text x="172.5" y="220.3">11</text>
<text x="214.2" y="221.8">1</text>
<text x="157.2" y="222.8">29</text>
<text x="157.2" y="225.3">30</text>
<text x="157.2" y="227.9">31</text>
<text x="161.8" y="224.1">G26 G5</text>
<text x="161.8" y="226.6">G27G17</text>
<text x="172.5" y="222.8">10</text>
<text x="172.5" y="225.3">9</text>
<text x="172.5" y="227.9">8</text>
<text x="214.2" y="224.3">2</text>
<text x="214.2" y="226.8">3</text>
<text x="216.6" y="223">1</text>
<text x="216.6" y="225.6">2</text>
<text x="157.2" y="230.4">32</text>
<text x="157.2" y="233">33</text>
<text x="161.8" y="229.2">G14G16</text>
<text x="161.8" y="231.7">G12 G4</text>
<text x="172.5" y="230.4">7</text>
<text x="172.5" y="233">6</text>
<text x="214.2" y="229.4">4</text>
<text x="216.6" y="228.1">3</text>
<text x="216.6" y="230.7">4</text>
<text x="157.2" y="235.5">34</text>
<text x="157.2" y="238">35</text>
<text x="161.8" y="234.2">GND G0</text>
<text x="161.8" y="236.8">G13 G2</text>
<text x="161.8" y="239.3">SD2G15</text>
<text x="172.5" y="235.5">5</text>
<text x="172.5" y="238">4</text>
<text x="29.3" y="245.9">2</text>
<text x="29.3" y="243.4">3</text>
<text x="31.6" y="244.6">2</text>
<text x="31.6" y="242.1">3</text>
<text x="157.2" y="240.6">36</text>
<text x="157.2" y="243.1">37</text>
<text x="157.2" y="245.7">38</text>
<text x="161.8" y="241.9">SD3SD1</text>
<text x="161.8" y="244.4">CMD</text>
<text x="165.9" y="244.4">SD0</text>
<text x="172.5" y="240.6">3</text>
<text x="172.5" y="243.1">2</text>
<text x="172.5" y="245.7">1</text>
<text x="213" y="244.6">1</text>
<text x="215.3" y="245.9">1</text>
<text x="29.3" y="248.4">1</text>
<text x="31.6" y="247.2">1</text>
<text x="161.8" y="246.9">V5 CLK</text>
<text x="213" y="247.2">2</text>
<text x="213" y="249.7">3</text>
<text x="215.3" y="248.4">2</text>
<text x="215.3" y="251">3</text>
<text x="185" y="257.3">1</text>
<text x="213" y="252.2">4</text>
<text x="215.3" y="253.5">4</text>
<text x="29.3" y="262.4">3</text>
<text x="31.6" y="263.7">2</text>
<text x="31.6" y="261.1">3</text>
<text x="185" y="259.9">2</text>
<text x="185" y="262.4">3</text>
<text x="187.4" y="258.6">1</text>
<text x="187.4" y="261.1">2</text>
<text x="187.4" y="263.7">3</text>
<text x="29.3" y="267.5">1</text>
<text x="29.3" y="264.9">2</text>
<text x="31.6" y="266.2">1</text>
<text x="185" y="264.9">4</text>
<text x="187.4" y="266.2">4</text>
</g>
<g font-size="2.3" fill="#00f">
<text x="272.8" y="41.2">2N4401BU</text>
<text x="310.9" y="39.9">2N4401BU</text>
<text x="359.6" y="41.2">NET1</text>
<text x="272.8" y="46.3">10K</text>
<text x="310.9" y="46.3">10K</text>
<text x="353.7" y="46.3">GYRO_INT</text>
<text x="362.3" y="43.7">EN</text>
<text x="44.2" y="48.8">100uF</text>
<text x="56.9" y="48.8">100uF</text>
<text x="356.3" y="48.8">WIZ_INT</text>
<text x="357.8" y="51.4">TMP_B</text>
<text x="357.8" y="53.9">TMP_A</text>
<text x="116.6" y="59">1nF</text>
<text x="359.6" y="56.4">SV_B</text>
<text x="359.6" y="59">SV_A</text>
<text x="99.7" y="65.3">SV_CFB_A</text>
<text x="274.9" y="60.5" transform="rotate(-90 274.9 60.5)">FAN_A</text>
<text x="313" y="60.5" transform="rotate(-90 313 60.5)">FAN_B</text>
<text x="356.1" y="61.5">CAN_RX</text>
<text x="356.4" y="64.1">CAN_TX</text>
<text x="74.7" y="69.1">10K</text>
<text x="84.8" y="69.1">10K</text>
<text x="200.2" y="69.1">CANH</text>
<text x="200.6" y="71.7">CANL</text>
<text x="355.4" y="66.6">WIZ_RST</text>
<text x="358.1" y="69.1">FAN_A</text>
<text x="358.1" y="71.7">FAN_B</text>
<text x="147.5" y="74.2">SV_A</text>
<text x="356.1" y="76.8">VSENSE</text>
<text x="23.9" y="80.6">100nF</text>
<text x="36.6" y="80.6">100nF</text>
<text x="49.3" y="80.6">100nF</text>
<text x="62" y="80.6">100nF</text>
<text x="131.8" y="79.3">3.3K</text>
<text x="142" y="79.3">5K</text>
<text x="361" y="79.3">RX1</text>
<text x="361.3" y="81.8">TX1</text>
<text x="200.2" y="93.3">CANH</text>
<text x="200.6" y="95.8">CANL</text>
<text x="140.3" y="99.1" transform="rotate(-90 140.3 99.1)">SV_VFB_A</text>
<text x="278.7" y="98.3">NE_OUT</text>
<text x="384.6" y="104.7">SCL</text>
<text x="384.6" y="102.2">MOSI</text>
<text x="384.6" y="107.2">TX0</text>
<text x="384.6" y="112.3">SDA</text>
<text x="384.6" y="109.8">RX0</text>
<text x="22.6" y="119.9">AMS1117-3.3</text>
<text x="117.9" y="116.1">1nF</text>
<text x="384.6" y="117.4">MISO</text>
<text x="384.6" y="119.9">SCK</text>
<text x="51.8" y="121.2">100nF</text>
<text x="64.5" y="121.2">100nF</text>
<text x="77.2" y="121.2">100nF</text>
<text x="101" y="122.5">SV_CFB_B</text>
<text x="384.6" y="122.5">CS</text>
<text x="384.6" y="125">TX2</text>
<text x="21.3" y="126.3">10uF</text>
<text x="148.8" y="131.4">SV_B</text>
<text x="384.6" y="130.1">SV_VFB_B</text>
<text x="384.6" y="127.6">RX2</text>
<text x="133.1" y="136.4">3.3K</text>
<text x="143.3" y="136.4">5K</text>
<text x="384.6" y="135.2">SV_CFB_A</text>
<text x="384.6" y="137.7">SV_CFB_B</text>
<text x="384.6" y="132.6">SV_VFB_A</text>
<text x="281" y="141.5">SCL</text>
<text x="384.6" y="140.3">NE_IN</text>
<text x="384.6" y="142.8">NE_OUT</text>
<text x="23.1" y="144.1">MOSI</text>
<text x="24.2" y="146.6">SCK</text>
<text x="25.7" y="149.1">CS</text>
<text x="74.7" y="149.1">WIZ_RST</text>
<text x="290.9" y="144.1">SDA</text>
<text x="384.6" y="145.3">CLK</text>
<text x="19.7" y="151.7">WIZ_INT</text>
<text x="74.7" y="151.7">MISO</text>
<text x="276.2" y="154.2">GYRO_INT</text>
<text x="141.5" y="156.2" transform="rotate(-90 141.5 156.2)">SV_VFB_B</text>
<text x="208" y="192.3">RH-5011</text>
<text x="329.5" y="197.4">CAN_RX</text>
<text x="329.7" y="194.9">CAN_TX</text>
<text x="384.6" y="197.4">CANH</text>
<text x="138.6" y="201.2">NET1</text>
<text x="141.3" y="203.8">EN</text>
<text x="187.7" y="203.8">MOSI</text>
<text x="215.6" y="199.9">RH-5011</text>
<text x="384.6" y="199.9">CANL</text>
<text x="132.7" y="206.3">GYRO_INT</text>
<text x="135.3" y="208.8">WIZ_INT</text>
<text x="187.7" y="206.3">SCL</text>
<text x="187.7" y="208.8">TX0</text>
<text x="136.8" y="211.4">TMP_B</text>
<text x="136.8" y="213.9">TMP_A</text>
<text x="187.7" y="213.9">SDA</text>
<text x="187.7" y="211.4">RX0</text>
<text x="122.5" y="216.9" transform="rotate(-90 122.5 216.9)">VSENSE</text>
<text x="135.2" y="221.5">CAN_RX</text>
<text x="138.6" y="216.5">SV_B</text>
<text x="138.6" y="219">SV_A</text>
<text x="187.7" y="219">MISO</text>
<text x="187.7" y="221.5">SCK</text>
<text x="134.4" y="226.6">WIZ_RST</text>
<text x="135.4" y="224.1">CAN_TX</text>
<text x="187.7" y="224.1">CS</text>
<text x="187.7" y="226.6">TX2</text>
<text x="196.2" y="224.1">TX0</text>
<text x="137.1" y="229.2">FAN_A</text>
<text x="137.1" y="231.7">FAN_B</text>
<text x="187.7" y="229.2">RX2</text>
<text x="187.7" y="231.7">SV_VFB_B</text>
<text x="195.9" y="229.2">RX0</text>
<text x="140" y="239.3">RX1</text>
<text x="187.7" y="236.8">SV_CFB_A</text>
<text x="187.7" y="239.3">SV_CFB_B</text>
<text x="187.7" y="234.2">SV_VFB_A</text>
<text x="45.5" y="245.7">TMP_A</text>
<text x="140.3" y="241.9">TX1</text>
<text x="187.7" y="241.9">NE_IN</text>
<text x="187.7" y="244.4">NE_OUT</text>
<text x="115.3" y="248.2">3.3K</text>
<text x="187.7" y="246.9">CLK</text>
<text x="194.9" y="246.9">TX1</text>
<text x="194.6" y="252">RX1</text>
<text x="115.3" y="258.4">5K</text>
<text x="166.4" y="259.6">SDA</text>
<text x="45.5" y="264.7">TMP_B</text>
<text x="166.7" y="264.7">SCL</text>
</g>
</svg>
